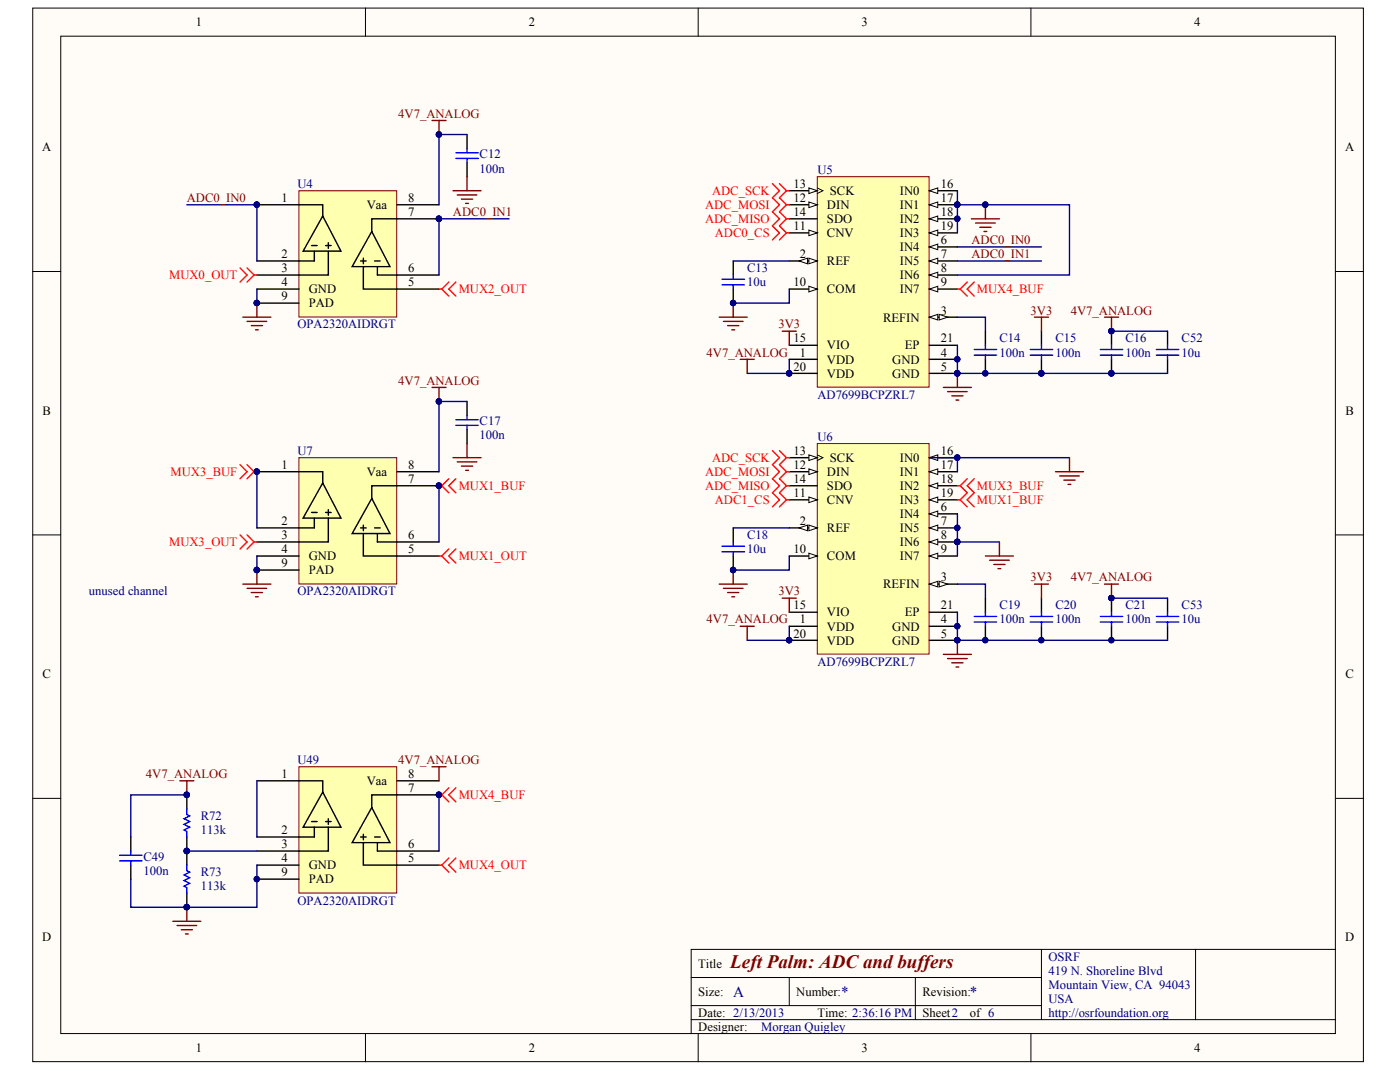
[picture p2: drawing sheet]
<svg xmlns="http://www.w3.org/2000/svg" width="271mm" height="207mm" viewBox="0 0 271 207" stroke-linecap="round" stroke-linejoin="round" font-family="sans-serif">
<g fill="#fffcf8" stroke="#000" stroke-width=".19">
<path d="M6.3 1.6h257.5v203.7h-257.5z"/>
<path d="M11.8 7h246.6v192.8h-246.6z"/>
</g>
<g fill="none" stroke="#000" stroke-width=".19">
<path d="M70.7 1.6v5.4M135.1 1.6v5.4M199.5 1.6v5.4M6.3 52.5h5.5M258.5 52.5h5.4M6.3 103.4h5.5M258.5 103.4h5.4M6.3 154.4h5.5M258.5 154.4h5.4M70.7 199.9v5.4M133.8 189h67.7M133.8 197.2h124.7"/>
<path d="M133.8 194.4h67.7M135.1 199.9v5.4M152.7 189v5.4M177.1 189v8.2M199.5 199.9v5.4M201.5 183.6v13.6M231.4 183.6h-97.6v16.3M258.5 183.6h-27.1v13.6"/>
</g>
<path d="M158.2 34.2h21.6v40.7h-21.6z" fill="#ffffb0" stroke="#800000" stroke-width=".19"/>
<path d="M152.7 50.5h5.5M152.7 69.5h5.5" fill="none" stroke="#000" stroke-width=".27"/>
<g fill="#fffcf8" stroke="#000" stroke-width=".19">
<path d="M156.5 49.9l1.7 .6-1.7 .5z"/>
<path d="M154.6 50.5l1.7-.6v1.1z"/>
</g>
<path d="M179.9 61.3h5.4" fill="none" stroke="#000" stroke-width=".27"/>
<g fill="#fffcf8" stroke="#000" stroke-width=".19">
<path d="M179.9 61.3l1.6-.5v1.1z"/>
<path d="M181.8 60.8l1.6 .5-1.6 .6z"/>
</g>
<path d="M179.9 47.7h5.4M179.9 69.5h5.4M179.9 72.2h5.4" fill="none" stroke="#000" stroke-width=".27"/>
<g fill="#000080" stroke="#000080" stroke-width=".19">
<circle cx="185.2" cy="69.5" r=".52"/>
<circle cx="185.2" cy="72.2" r=".52"/>
</g>
<path d="M179.9 47.7l1.6-.5v1.1z" fill="#fffcf8" stroke="#000" stroke-width=".19"/>
<path d="M179.9 50.5h5.4" fill="none" stroke="#000" stroke-width=".27"/>
<path d="M179.9 50.5l1.6-.6v1.1z" fill="#fffcf8" stroke="#000" stroke-width=".19"/>
<path d="M179.9 53.2h5.4" fill="none" stroke="#000" stroke-width=".27"/>
<path d="M179.9 53.2l1.6-.6v1.1z" fill="#fffcf8" stroke="#000" stroke-width=".19"/>
<path d="M179.9 55.9h5.4" fill="none" stroke="#000" stroke-width=".27"/>
<path d="M179.9 55.9l1.6-.5v1z" fill="#fffcf8" stroke="#000" stroke-width=".19"/>
<path d="M152.7 55.9h5.5" fill="none" stroke="#000" stroke-width=".27"/>
<path d="M156.5 55.4l1.7 .5-1.7 .5z" fill="#fffcf8" stroke="#000" stroke-width=".19"/>
<path d="M152.7 45h5.5" fill="none" stroke="#000" stroke-width=".27"/>
<path d="M156.5 44.5l1.7 .5-1.7 .6z" fill="#fffcf8" stroke="#000" stroke-width=".19"/>
<path d="M152.7 39.6h5.5" fill="none" stroke="#000" stroke-width=".27"/>
<path d="M156.5 39.1l1.7 .5-1.7 .5z" fill="#fffcf8" stroke="#000" stroke-width=".19"/>
<path d="M152.7 36.9h5.5" fill="none" stroke="#000" stroke-width=".27"/>
<path d="M158.2 36.3l1 .6-1 .5" fill="none" stroke="#000" stroke-width=".19"/>
<path d="M156.5 36.3l1.7 .6-1.7 .5z" fill="#fffcf8" stroke="#000" stroke-width=".19"/>
<path d="M179.9 36.9h5.4M152.7 42.3h5.5M152.7 66.8h5.5" fill="none" stroke="#000" stroke-width=".27"/>
<path d="M179.9 36.9l1.6-.6v1.1z" fill="#fffcf8" stroke="#000" stroke-width=".19"/>
<path d="M179.9 39.6h5.4" fill="none" stroke="#000" stroke-width=".27"/>
<path d="M179.9 39.6l1.6-.5v1z" fill="#fffcf8" stroke="#000" stroke-width=".19"/>
<circle cx="185.2" cy="39.6" r=".52" fill="#000080" stroke="#000080" stroke-width=".19"/>
<path d="M179.9 42.3h5.4" fill="none" stroke="#000" stroke-width=".27"/>
<path d="M179.9 42.3l1.6-.5v1.1z" fill="#fffcf8" stroke="#000" stroke-width=".19"/>
<circle cx="185.2" cy="42.3" r=".52" fill="#000080" stroke="#000080" stroke-width=".19"/>
<path d="M179.9 45h5.4" fill="none" stroke="#000" stroke-width=".27"/>
<path d="M179.9 45l1.6-.5v1.1z" fill="#fffcf8" stroke="#000" stroke-width=".19"/>
<path d="M141.9 50.5v2.7M141.9 55.9v2.7M152.7 72.2h5.5M179.9 66.8h5.4M190.7 64v2.8M190.7 69.5v2.7M201.5 64v2.8M201.5 69.5v2.7M215.1 64v2.8M215.1 69.5v2.7" fill="none" stroke="#000" stroke-width=".27"/>
<g fill="#000080" stroke="#000080" stroke-width=".19">
<circle cx="152.7" cy="72.2" r=".52"/>
<circle cx="185.2" cy="69.5" r=".52"/>
<circle cx="185.2" cy="72.2" r=".52"/>
<circle cx="185.2" cy="39.6" r=".52"/>
<circle cx="185.2" cy="42.3" r=".52"/>
<circle cx="141.9" cy="58.6" r=".52"/>
<circle cx="201.5" cy="72.2" r=".52"/>
<circle cx="190.7" cy="72.2" r=".52"/>
<circle cx="215.1" cy="64" r=".52"/>
<circle cx="215.1" cy="72.2" r=".52"/>
</g>
<g fill="none" stroke="#800000" stroke-width=".27">
<path d="M141.9 58.6v2.7M139.2 61.3h5.4M140 62.1h3.8M140.8 63h2.2M141.6 63.8h.6M143.3 69.5h2.7M144.6 69.5v2.7M151.4 64h2.7M152.7 64v2.8M182.6 74.9h5.4M183.4 75.7h3.8M184.2 76.5h2.2"/>
<path d="M185 77.4h.5M185.3 72.2v2.7M200.2 61.3h2.7M201.5 61.3v2.7M213.7 61.3h2.8M215.1 61.3v2.7"/>
</g>
<path d="M141.9 50.5h10.8M152.7 55.9v2.7h-10.8M152.7 69.5v2.7h-8.1M185.3 61.3h5.4v2.7M185.3 66.8v5.4h29.8" fill="none" stroke="#000080" stroke-width=".27"/>
<path d="M149.5 35.5l1.3 1.4-1.3 1.3 1.3 1.4-1.3 1.4 1.3 1.3-1.3 1.4 1.3 1.3-1.3 1.4M150.8 35.5l1.4 1.4M152.2 36.9l-1.4 1.3 1.4 1.4M152.2 36.9h.5M152.2 39.6l-1.4 1.4 1.4 1.3M152.2 39.6h.5M152.2 42.3l-1.4 1.4 1.4 1.3M152.2 42.3h.5M152.2 45l-1.4 1.4M152.2 45h.5" fill="none" stroke="#f00" stroke-width=".27"/>
<g fill="none" stroke="#00f" stroke-width=".27">
<path d="M139.7 54h4.4M139.7 55.1h4.4M141.9 53.2v.8M141.9 55.1v.8M188.5 67.6h4.4M188.5 68.7h4.4M190.7 66.8v.8M190.7 68.7v.8M199.4 67.6h4.3M199.4 68.7h4.3M201.5 66.8v.8M201.5 68.7v.8"/>
<path d="M212.9 67.6h4.4M212.9 68.7h4.4M215.1 66.8v.8M215.1 68.7v.8"/>
</g>
<path d="M57.8 36.9h19v24.4h-19z" fill="#ffffb0" stroke="#800000" stroke-width=".19"/>
<g fill="none" stroke="#000" stroke-width=".27">
<path d="M49.7 39.6h12.8v2.2M76.8 39.6h8.2M90.4 26v2.7M90.4 31.4v2.8M49.7 55.9h8.1M49.7 58.6h8.1M60.3 47.5h1.1M60.8 48.6v1.9h-11.1M62.5 41.8l3.5 6.8h-7.3zM63 47.5h1.1M63.5 48.6v4.6h-13.8M63.5 46.9v1.1"/>
<path d="M69.8 50.5h1.1M70.3 51.5v4.4h14.7M70.3 49.9v1.1M71.9 44.8l3.6 6.7h-7.3zM72.5 50.5h1.1M73 51.5v1.7h12M85 42.3h-13.1v2.5"/>
</g>
<g fill="#000080" stroke="#000080" stroke-width=".19">
<circle cx="49.7" cy="39.6" r=".52"/>
<circle cx="84.9" cy="42.3" r=".52"/>
<circle cx="49.7" cy="58.6" r=".52"/>
<circle cx="84.9" cy="26" r=".52"/>
</g>
<path d="M88.2 30.6h4.4M88.2 29.5h4.4M90.4 28.7v.8M90.4 30.6v.8" fill="none" stroke="#00f" stroke-width=".27"/>
<path d="M83.6 23.3h2.7M85 23.3v2.7M87.7 36.9h5.4M88.5 37.7h3.8M89.3 38.5h2.2M90.1 39.3h.6M90.4 34.2v2.7M49.7 58.6v2.7M47 61.3h5.4M47.8 62.1h3.8M48.6 63h2.2M49.4 63.8h.6" fill="none" stroke="#800000" stroke-width=".27"/>
<path d="M36.2 39.6h13.5v10.9M90.4 26h-5.4v13.6M49.7 55.9v2.7M98.5 42.3h-13.5v10.9" fill="none" stroke="#000080" stroke-width=".27"/>
<path d="M57.8 88.5h19v24.4h-19z" fill="#ffffb0" stroke="#800000" stroke-width=".19"/>
<g fill="none" stroke="#000" stroke-width=".27">
<path d="M90.4 77.6v2.7M49.7 91.2h12.8v2.2M60.3 99.1h1.1M62.5 93.4l3.5 6.8h-7.3zM63 99.1h1.1M63.5 98.5v1.1M71.9 96.4l3.6 6.8h-7.3zM76.8 91.2h8.2M85 93.9h-13.1v2.5M90.4 83.1v2.7M49.7 107.5h8.1M49.7 110.2h8.1"/>
<path d="M60.8 100.2v1.9h-11.1M63.5 100.2v4.6h-13.8M69.8 102.1h1.1M70.3 103.2v4.3h14.7M70.3 101.5v1.1M72.5 102.1h1.1M73 103.2v1.6h12"/>
</g>
<g fill="#000080" stroke="#000080" stroke-width=".19">
<circle cx="49.7" cy="91.2" r=".52"/>
<circle cx="84.9" cy="93.9" r=".52"/>
<circle cx="49.7" cy="110.2" r=".52"/>
<circle cx="84.9" cy="77.6" r=".52"/>
</g>
<path d="M88.2 82.2h4.4M88.2 81.2h4.4M90.4 80.3v.9M90.4 82.2v.9" fill="none" stroke="#00f" stroke-width=".27"/>
<path d="M83.6 74.9h2.7M85 74.9v2.7M87.7 88.5h5.4M88.5 89.3h3.8M89.3 90.1h2.2M90.1 90.9h.6M90.4 85.8v2.7" fill="none" stroke="#800000" stroke-width=".27"/>
<path d="M90.4 77.6h-5.4v13.6M85 93.9v10.9" fill="none" stroke="#000080" stroke-width=".27"/>
<path d="M158.2 85.8h21.6v40.7h-21.6z" fill="#ffffb0" stroke="#800000" stroke-width=".19"/>
<path d="M152.7 102.1h5.5M152.7 121.1h5.5" fill="none" stroke="#000" stroke-width=".27"/>
<g fill="#fffcf8" stroke="#000" stroke-width=".19">
<path d="M156.5 101.5l1.7 .6-1.7 .5z"/>
<path d="M154.6 102.1l1.7-.6v1.1z"/>
</g>
<path d="M179.9 112.9h5.4" fill="none" stroke="#000" stroke-width=".27"/>
<g fill="#fffcf8" stroke="#000" stroke-width=".19">
<path d="M179.9 112.9l1.6-.5v1.1z"/>
<path d="M181.8 112.4l1.6 .5-1.6 .6z"/>
</g>
<path d="M179.9 99.4h5.4M179.9 121.1h5.4M179.9 123.8h5.4" fill="none" stroke="#000" stroke-width=".27"/>
<g fill="#000080" stroke="#000080" stroke-width=".19">
<circle cx="185.2" cy="121.1" r=".52"/>
<circle cx="185.2" cy="123.8" r=".52"/>
</g>
<path d="M179.9 99.4l1.6-.6v1.1z" fill="#fffcf8" stroke="#000" stroke-width=".19"/>
<path d="M179.9 102.1h5.4" fill="none" stroke="#000" stroke-width=".27"/>
<path d="M179.9 102.1l1.6-.6v1.1z" fill="#fffcf8" stroke="#000" stroke-width=".19"/>
<circle cx="185.2" cy="102.1" r=".52" fill="#000080" stroke="#000080" stroke-width=".19"/>
<path d="M179.9 104.8h5.4" fill="none" stroke="#000" stroke-width=".27"/>
<path d="M179.9 104.8l1.6-.6v1.1z" fill="#fffcf8" stroke="#000" stroke-width=".19"/>
<circle cx="185.2" cy="104.8" r=".52" fill="#000080" stroke="#000080" stroke-width=".19"/>
<path d="M179.9 107.5h5.4" fill="none" stroke="#000" stroke-width=".27"/>
<path d="M179.9 107.5l1.6-.5v1.1z" fill="#fffcf8" stroke="#000" stroke-width=".19"/>
<path d="M152.7 107.5h5.5" fill="none" stroke="#000" stroke-width=".27"/>
<path d="M156.5 107l1.7 .5-1.7 .6z" fill="#fffcf8" stroke="#000" stroke-width=".19"/>
<path d="M152.7 96.6h5.5" fill="none" stroke="#000" stroke-width=".27"/>
<path d="M156.5 96.1l1.7 .5-1.7 .6z" fill="#fffcf8" stroke="#000" stroke-width=".19"/>
<path d="M152.7 91.2h5.5" fill="none" stroke="#000" stroke-width=".27"/>
<path d="M156.5 90.7l1.7 .5-1.7 .6z" fill="#fffcf8" stroke="#000" stroke-width=".19"/>
<path d="M152.7 88.5h5.5" fill="none" stroke="#000" stroke-width=".27"/>
<path d="M158.2 87.9l1 .6-1 .5" fill="none" stroke="#000" stroke-width=".19"/>
<path d="M156.5 87.9l1.7 .6-1.7 .5z" fill="#fffcf8" stroke="#000" stroke-width=".19"/>
<path d="M152.7 93.9h5.5M179.9 88.5h5.4M152.7 118.4h5.5" fill="none" stroke="#000" stroke-width=".27"/>
<path d="M179.9 88.5l1.6-.6v1.1z" fill="#fffcf8" stroke="#000" stroke-width=".19"/>
<circle cx="185.2" cy="88.5" r=".52" fill="#000080" stroke="#000080" stroke-width=".19"/>
<path d="M179.9 91.2h5.4" fill="none" stroke="#000" stroke-width=".27"/>
<path d="M179.9 91.2l1.6-.5v1.1z" fill="#fffcf8" stroke="#000" stroke-width=".19"/>
<path d="M179.9 93.9h5.4" fill="none" stroke="#000" stroke-width=".27"/>
<path d="M179.9 93.9l1.6-.5v1.1z" fill="#fffcf8" stroke="#000" stroke-width=".19"/>
<path d="M179.9 96.6h5.4" fill="none" stroke="#000" stroke-width=".27"/>
<path d="M179.9 96.6l1.6-.5v1.1z" fill="#fffcf8" stroke="#000" stroke-width=".19"/>
<path d="M141.9 102.1v2.7M141.9 107.5v2.7M179.9 118.4h5.4M190.7 115.7v2.7M201.5 115.7v2.7M215.1 115.7v2.7M152.7 123.8h5.5M190.7 121.1v2.7M201.5 121.1v2.7M215.1 121.1v2.7" fill="none" stroke="#000" stroke-width=".27"/>
<g fill="#000080" stroke="#000080" stroke-width=".19">
<circle cx="152.7" cy="123.8" r=".52"/>
<circle cx="185.2" cy="121.1" r=".52"/>
<circle cx="185.2" cy="123.8" r=".52"/>
<circle cx="185.2" cy="102.1" r=".52"/>
<circle cx="185.2" cy="104.8" r=".52"/>
<circle cx="185.2" cy="88.5" r=".52"/>
<circle cx="141.9" cy="110.2" r=".52"/>
<circle cx="201.5" cy="123.8" r=".52"/>
<circle cx="190.7" cy="123.8" r=".52"/>
<circle cx="215.1" cy="115.6" r=".52"/>
<circle cx="215.1" cy="123.8" r=".52"/>
</g>
<g fill="none" stroke="#800000" stroke-width=".27">
<path d="M139.2 112.9h5.4M140 113.8h3.8M140.8 114.6h2.2M141.6 115.4h.6M141.9 110.2v2.7M151.4 115.7h2.7M152.7 115.7v2.7M200.2 112.9h2.7M201.5 112.9v2.8M213.7 112.9h2.8M215.1 112.9v2.8M143.3 121.1h2.7"/>
<path d="M144.6 121.1v2.7M182.6 126.5h5.4M183.4 127.3h3.8M184.2 128.2h2.2M185 129h.5M185.3 123.8v2.7"/>
</g>
<path d="M149.5 87.1l1.3 1.4-1.3 1.4 1.3 1.3-1.3 1.4 1.3 1.3-1.3 1.4 1.3 1.3-1.3 1.4M150.8 87.1l1.4 1.4M152.2 88.5l-1.4 1.4 1.4 1.3M152.2 88.5h.5M152.2 91.2l-1.4 1.4 1.4 1.3M152.2 91.2h.5M152.2 93.9l-1.4 1.4 1.4 1.3M152.2 93.9h.5M152.2 96.6l-1.4 1.4M152.2 96.6h.5" fill="none" stroke="#f00" stroke-width=".27"/>
<g fill="none" stroke="#00f" stroke-width=".27">
<path d="M139.7 105.6h4.4M139.7 106.7h4.4M141.9 104.8v.8M141.9 106.7v.8M188.5 119.2h4.4M190.7 118.4v.8M199.4 119.2h4.3M201.5 118.4v.8M212.9 119.2h4.4M215.1 118.4v.8M188.5 120.3h4.4M190.7 120.3v.8"/>
<path d="M199.4 120.3h4.3M201.5 120.3v.8M212.9 120.3h4.4M215.1 120.3v.8"/>
</g>
<path d="M185.3 47.7h16.2M185.3 50.5h16.2M141.9 102.1h10.8M152.7 107.5v2.7h-10.8M185.3 112.9h5.4v2.8M185.3 118.4v5.4M152.7 121.1v2.7h-8.1" fill="none" stroke="#000080" stroke-width=".27"/>
<path d="M57.8 148.3h19v24.4h-19z" fill="#ffffb0" stroke="#800000" stroke-width=".19"/>
<g fill="none" stroke="#000" stroke-width=".27">
<path d="M225.9 64v2.8M225.9 69.5v2.7M225.9 115.7v2.7M225.9 121.1v2.7M36.2 153.7v2.7M49.7 151h12.8v2.1M60.3 158.8h1.1M60.8 159.9v1.9h-11.1M62.5 153.1l3.5 6.8h-7.3zM63 158.8h1.1M63.5 159.9v4.7h-13.8M63.5 158.3v1.1"/>
<path d="M71.9 156.1l3.6 6.8h-7.3zM76.8 151h8.2M85 153.7h-13.1v2.4M25.3 161.8v2.8M25.3 167.3v2.7M36.2 161.8v5.5M36.2 172.7v2.7M49.7 167.3h8.1M49.7 170h8.1M69.8 161.8h1.1M70.3 162.9v4.4h14.7M70.3 161.3v1.1"/>
<path d="M72.5 161.8h1.1M73 162.9v1.7h12"/>
</g>
<g fill="#000080" stroke="#000080" stroke-width=".19">
<circle cx="84.9" cy="153.7" r=".52"/>
<circle cx="49.7" cy="170" r=".52"/>
<circle cx="190.7" cy="39.6" r=".52"/>
<circle cx="49.7" cy="110.2" r=".52"/>
<circle cx="185.2" cy="39.6" r=".52"/>
<circle cx="49.7" cy="91.2" r=".52"/>
<circle cx="185.2" cy="104.8" r=".52"/>
<circle cx="185.2" cy="88.5" r=".52"/>
<circle cx="215.1" cy="64" r=".52"/>
<circle cx="215.1" cy="72.2" r=".52"/>
<circle cx="185.2" cy="123.8" r=".52"/>
<circle cx="215.1" cy="115.6" r=".52"/>
<circle cx="84.9" cy="93.9" r=".52"/>
<circle cx="36.1" cy="153.7" r=".52"/>
<circle cx="36.1" cy="164.5" r=".52"/>
<circle cx="36.1" cy="175.4" r=".52"/>
</g>
<g fill="none" stroke="#800000" stroke-width=".27">
<path d="M190.7 39.6v2.7M188 42.3h5.4M188.8 43.1h3.8M189.6 43.9h2.2M190.4 44.8h.6M204.3 91.2h5.4M205.1 92h3.8M205.9 92.8h2.2M206.7 93.7h.5M207 88.5v2.7M47 112.9h5.4M47.8 113.8h3.8"/>
<path d="M48.6 114.6h2.2M49.4 115.4h.6M49.7 110.2v2.7M190.7 107.5h5.4M191.5 108.3h3.8M192.3 109.1h2.2M193.1 110h.6M193.4 104.8v2.7M34.8 151h2.7M36.2 151v2.7M83.6 148.3h2.7M85 148.3v2.7"/>
<path d="M33.4 178.1h5.5M34.3 179h3.8M35.1 179.8h2.1M36.2 175.4v2.7M35.9 180.6h.5"/>
</g>
<g fill="none" stroke="#000080" stroke-width=".27">
<path d="M185.3 39.6h21.7v13.6h-21.7M185.3 36.9v8.1M215.1 64h10.8M215.1 72.2h10.8M49.7 91.2v10.9M179.9 88.5h27.1M185.3 88.5v2.7M185.3 99.4v8.1M49.7 107.5v2.7M185.3 104.8h8.1M215.1 115.7h10.8M185.3 123.8h40.6"/>
<path d="M36.2 153.7h-10.9v8.1M49.7 151v10.8M85 153.7v10.9M36.2 164.6h13.5M49.7 167.3v8.1h-24.4v-5.4"/>
</g>
<g fill="none" stroke="#00f" stroke-width=".27">
<path d="M223.8 67.6h4.3M223.8 68.7h4.3M225.9 66.8v.8M225.9 68.7v.8M223.8 119.2h4.3M225.9 118.4v.8M223.8 120.3h4.3M225.9 120.3v.8M36.2 156.4v1.1l.5 .3-1.1 .5 1.1 .5-1.1 .6 1.1 .5-1.1 .6 .6 .3v1M23.1 166.5h4.4M23.1 165.4h4.4M25.3 164.6v.8"/>
<path d="M25.3 166.5v.8M36.2 167.3v1.1l.5 .2-1.1 .6 1.1 .5-1.1 .6 1.1 .5-1.1 .5 .6 .3v1.1"/>
</g>
<g fill="none" stroke="#f00" stroke-width=".27">
<path d="M46.5 51.8l1.3 1.4-1.3 1.3M47.8 51.8l1.4 1.4M49.2 53.2l-1.4 1.3M49.2 53.2h.5M85 55.9h.5M85.5 55.9l1.4 1.4M86.9 54.5l-1.4 1.4M88.2 54.5l-1.3 1.4 1.3 1.4M185.3 55.9h.5M185.8 55.9l1.4 1.4M187.2 54.5l-1.4 1.4M188.5 54.5l-1.3 1.4 1.3 1.4"/>
<path d="M46.5 89.9l1.3 1.3-1.3 1.4M47.8 89.9l1.4 1.3M49.2 91.2l-1.4 1.4M49.2 91.2h.5M85 93.9h.5M85.5 93.9l1.4 1.4M86.9 92.6l-1.4 1.3M88.2 92.6l-1.3 1.3 1.3 1.4M185.3 93.9h.5M185.3 96.6h.5M185.8 93.9l1.4 1.4-1.4 1.3M185.8 96.6l1.4 1.4"/>
<path d="M187.2 92.6l-1.4 1.3M188.5 92.6l-1.3 1.3 1.3 1.4-1.3 1.3 1.3 1.4M46.5 103.4l1.3 1.4-1.3 1.3M47.8 103.4l1.4 1.4M49.2 104.8l-1.4 1.3M49.2 104.8h.5M85 107.5h.5M85.5 107.5l1.4 1.4M86.9 106.1l-1.4 1.4M88.2 106.1l-1.3 1.4 1.3 1.4M85 153.7h.5M85.5 153.7l1.4 1.3"/>
<path d="M86.9 152.3l-1.4 1.4M88.2 152.3l-1.3 1.4 1.3 1.3M85 167.3h.5M85.5 167.3l1.4 1.3M86.9 165.9l-1.4 1.4M88.2 165.9l-1.3 1.4 1.3 1.3"/>
</g>
<text font-size="3.7" fill="#800000" x="141.3" y="187.1">Left Palm: ADC and buffers</text>
<g font-size="3" fill="#000080">
<text x="141.9" y="192.7">A</text>
<text x="162.8" y="192.7">*</text>
<text x="187.7" y="192.7">*</text>
</g>
<g font-size="2.4">
<text x="37.9" y="5.1">1</text>
<text x="102.3" y="5.1">2</text>
<text x="166.7" y="5.1">3</text>
<text x="231.1" y="5.1">4</text>
<text x="8.1" y="29.2">A</text>
<text x="260.3" y="29.2">A</text>
<text x="54.5" y="39.1">1</text>
<text x="71" y="40.4">Vaa</text>
<text x="79" y="39.1">8</text>
<text x="79" y="41.8">7</text>
<text x="153.5" y="39.1">12</text>
<text x="153.5" y="36.3">13</text>
<text x="153.5" y="41.8">14</text>
<text x="160" y="40.4">DIN</text>
<text x="160.6" y="37.7">SCK</text>
<text x="174.1" y="37.7">IN0</text>
<text x="174.1" y="40.4">IN1</text>
<text x="182" y="36.3">16</text>
<text x="182" y="39.1">17</text>
<text x="182" y="41.8">18</text>
<text x="153.5" y="44.5">11</text>
<text x="160" y="45.9">CNV</text>
<text x="160" y="43.1">SDO</text>
<text x="174.1" y="43.1">IN2</text>
<text x="174.1" y="45.9">IN3</text>
<text x="182" y="47.2">6</text>
<text x="182" y="44.5">19</text>
<text x="54.5" y="49.9">2</text>
<text x="54.5" y="52.7">3</text>
<text x="79" y="52.7">6</text>
<text x="154.8" y="49.9">2</text>
<text x="160" y="51.3">REF</text>
<text x="174.1" y="48.6">IN4</text>
<text x="174.1" y="51.3">IN5</text>
<text x="182" y="49.9">7</text>
<text x="182" y="52.7">8</text>
<text x="54.5" y="55.4">4</text>
<text x="54.5" y="58.1">9</text>
<text x="59.8" y="56.7">GND</text>
<text x="59.8" y="59.4">PAD</text>
<text x="79" y="55.4">5</text>
<text x="153.5" y="55.4">10</text>
<text x="160" y="56.7">COM</text>
<text x="174.1" y="54">IN6</text>
<text x="174.1" y="56.7">IN7</text>
<text x="182" y="55.4">9</text>
<text x="170.9" y="62.2">REFIN</text>
<text x="182" y="60.8">3</text>
<text x="153.5" y="66.2">15</text>
<text x="153.5" y="71.7">20</text>
<text x="154.8" y="69">1</text>
<text x="160" y="70.3">VDD</text>
<text x="160" y="67.6">VIO</text>
<text x="172.7" y="70.3">GND</text>
<text x="175.1" y="67.6">EP</text>
<text x="182" y="69">4</text>
<text x="182" y="71.7">5</text>
<text x="182" y="66.2">21</text>
<text x="160" y="73">VDD</text>
<text x="172.7" y="73">GND</text>
<text x="8.2" y="80.1">B</text>
<text x="260.4" y="80.1">B</text>
<text x="153.5" y="88">13</text>
<text x="160.6" y="89.3">SCK</text>
<text x="174.1" y="89.3">IN0</text>
<text x="182" y="88">16</text>
<text x="54.5" y="90.7">1</text>
<text x="71" y="92">Vaa</text>
<text x="79" y="90.7">8</text>
<text x="79" y="93.4">7</text>
<text x="153.5" y="90.7">12</text>
<text x="153.5" y="93.4">14</text>
<text x="160" y="92">DIN</text>
<text x="160" y="94.8">SDO</text>
<text x="174.1" y="92">IN1</text>
<text x="174.1" y="94.8">IN2</text>
<text x="182" y="90.7">17</text>
<text x="182" y="93.4">18</text>
<text x="54.5" y="101.5">2</text>
<text x="153.5" y="96.1">11</text>
<text x="154.8" y="101.5">2</text>
<text x="160" y="97.5">CNV</text>
<text x="174.1" y="100.2">IN4</text>
<text x="174.1" y="97.5">IN3</text>
<text x="182" y="98.8">6</text>
<text x="182" y="101.5">7</text>
<text x="182" y="96.1">19</text>
<text x="54.5" y="104.2">3</text>
<text x="54.5" y="107">4</text>
<text x="79" y="104.2">6</text>
<text x="79" y="107">5</text>
<text x="153.5" y="107">10</text>
<text x="160" y="102.9">REF</text>
<text x="174.1" y="102.9">IN5</text>
<text x="174.1" y="105.6">IN6</text>
<text x="182" y="104.2">8</text>
<text x="182" y="107">9</text>
<text x="54.5" y="109.7">9</text>
<text x="59.8" y="108.3">GND</text>
<text x="59.8" y="111">PAD</text>
<text x="160" y="108.3">COM</text>
<text x="170.9" y="113.8">REFIN</text>
<text x="174.1" y="108.3">IN7</text>
<text x="182" y="112.4">3</text>
<text x="153.5" y="117.8">15</text>
<text x="160" y="119.2">VIO</text>
<text x="175.1" y="119.2">EP</text>
<text x="182" y="117.8">21</text>
<text x="153.5" y="123.3">20</text>
<text x="154.8" y="120.5">1</text>
<text x="160" y="121.9">VDD</text>
<text x="160" y="124.6">VDD</text>
<text x="172.7" y="121.9">GND</text>
<text x="172.7" y="124.6">GND</text>
<text x="182" y="120.5">4</text>
<text x="182" y="123.3">5</text>
<text x="8.2" y="131.1">C</text>
<text x="260.4" y="131.1">C</text>
<text x="54.5" y="150.4">1</text>
<text x="71" y="151.8">Vaa</text>
<text x="79" y="150.4">8</text>
<text x="79" y="153.2">7</text>
<text x="54.5" y="161.3">2</text>
<text x="54.5" y="164">3</text>
<text x="54.5" y="166.7">4</text>
<text x="79" y="164">6</text>
<text x="79" y="166.7">5</text>
<text x="54.5" y="169.5">9</text>
<text x="59.8" y="168.1">GND</text>
<text x="59.8" y="170.8">PAD</text>
<text x="8.1" y="182">D</text>
<text x="260.3" y="182">D</text>
<text x="135.1" y="187.1">Title</text>
<text x="135.1" y="192.6">Size:</text>
<text x="135.1" y="196.6">Date: 2/13/2013</text>
<text x="154.1" y="192.6">Number:</text>
<text x="158.2" y="196.6">Time: 2:36:16 PM</text>
<text x="178.5" y="192.6">Revision:</text>
<text x="178.5" y="196.6">Sheet2</text>
<text x="187.7" y="196.6">of 6</text>
<text x="37.9" y="203.4">1</text>
<text x="102.3" y="203.4">2</text>
<text x="135.1" y="199.4">Designer:</text>
<text x="166.7" y="203.4">3</text>
<text x="231.1" y="203.4">4</text>
</g>
<g font-size="2.4" fill="#800000">
<text x="77.1" y="22.8">4V7_ANALOG</text>
<text x="36.1" y="39.1">ADC0_IN0</text>
<text x="87.7" y="41.8">ADC0_IN1</text>
<text x="188" y="47.2">ADC0_IN0</text>
<text x="188" y="49.9">ADC0_IN1</text>
<text x="150.6" y="63.5">3V3</text>
<text x="199.4" y="60.8">3V3</text>
<text x="207.2" y="60.8">4V7_ANALOG</text>
<text x="136.7" y="69">4V7_ANALOG</text>
<text x="77.1" y="74.4">4V7_ANALOG</text>
<text x="199.4" y="112.4">3V3</text>
<text x="207.2" y="112.4">4V7_ANALOG</text>
<text x="150.6" y="115.1">3V3</text>
<text x="136.7" y="120.5">4V7_ANALOG</text>
<text x="77.1" y="147.7">4V7_ANALOG</text>
<text x="28.3" y="150.4">4V7_ANALOG</text>
</g>
<g font-size="2.4" fill="#000080">
<text x="92.8" y="33.4">100n</text>
<text x="92.8" y="30.6">C12</text>
<text x="158.2" y="33.6">U5</text>
<text x="57.6" y="36.3">U4</text>
<text x="144.6" y="52.7">C13</text>
<text x="144.6" y="55.4">10u</text>
<text x="57.6" y="63.5">OPA2320AIDRGT</text>
<text x="193.4" y="69">100n</text>
<text x="193.4" y="66.2">C14</text>
<text x="204.3" y="69">100n</text>
<text x="204.3" y="66.2">C15</text>
<text x="217.8" y="69">100n</text>
<text x="217.8" y="66.2">C16</text>
<text x="228.7" y="69">10u</text>
<text x="228.7" y="66.2">C52</text>
<text x="158.2" y="77.1">AD7699BCPZRL7</text>
<text x="92.8" y="82.3">C17</text>
<text x="57.6" y="88">U7</text>
<text x="92.8" y="85">100n</text>
<text x="158.2" y="85.3">U6</text>
<text x="144.6" y="107">10u</text>
<text x="144.6" y="104.2">C18</text>
<text x="17.2" y="115.1">unused channel</text>
<text x="57.6" y="115.1">OPA2320AIDRGT</text>
<text x="193.4" y="117.8">C19</text>
<text x="204.3" y="117.8">C20</text>
<text x="217.8" y="117.8">C21</text>
<text x="228.7" y="117.8">C53</text>
<text x="193.4" y="120.5">100n</text>
<text x="204.3" y="120.5">100n</text>
<text x="217.8" y="120.5">100n</text>
<text x="228.7" y="120.5">10u</text>
<text x="158.2" y="128.7">AD7699BCPZRL7</text>
<text x="57.6" y="147.7">U49</text>
<text x="38.8" y="161.3">113k</text>
<text x="38.8" y="158.6">R72</text>
<text x="27.7" y="166.5">C49</text>
<text x="27.7" y="169.2">100n</text>
<text x="38.8" y="172.2">113k</text>
<text x="38.8" y="169.5">R73</text>
<text x="57.6" y="174.9">OPA2320AIDRGT</text>
<text x="202.9" y="185.8">OSRF</text>
<text x="202.9" y="188.5">419 N. Shoreline Blvd</text>
<text x="202.9" y="191.2">Mountain View, CA 94043</text>
<text x="202.9" y="193.9">USA</text>
<text x="202.9" y="196.6">http://osrfoundation.org</text>
<text x="147.3" y="199.4">Morgan Quigley</text>
</g>
<g font-size="2.4" fill="#f00">
<text x="136.4" y="40.4">ADC_MOSI</text>
<text x="137.8" y="37.7">ADC_SCK</text>
<text x="136.4" y="43.1">ADC_MISO</text>
<text x="138.3" y="45.9">ADC0_CS</text>
<text x="32.7" y="54">MUX0_OUT</text>
<text x="88.8" y="56.7">MUX2_OUT</text>
<text x="189.1" y="56.7">MUX4_BUF</text>
<text x="137.8" y="89.3">ADC_SCK</text>
<text x="33" y="92">MUX3_BUF</text>
<text x="88.8" y="94.8">MUX1_BUF</text>
<text x="136.4" y="92">ADC_MOSI</text>
<text x="136.4" y="94.8">ADC_MISO</text>
<text x="189.1" y="94.8">MUX3_BUF</text>
<text x="138.3" y="97.5">ADC1_CS</text>
<text x="189.1" y="97.5">MUX1_BUF</text>
<text x="32.7" y="105.6">MUX3_OUT</text>
<text x="88.8" y="108.3">MUX1_OUT</text>
<text x="88.8" y="154.5">MUX4_BUF</text>
<text x="88.8" y="168.1">MUX4_OUT</text>
</g>
</svg>
